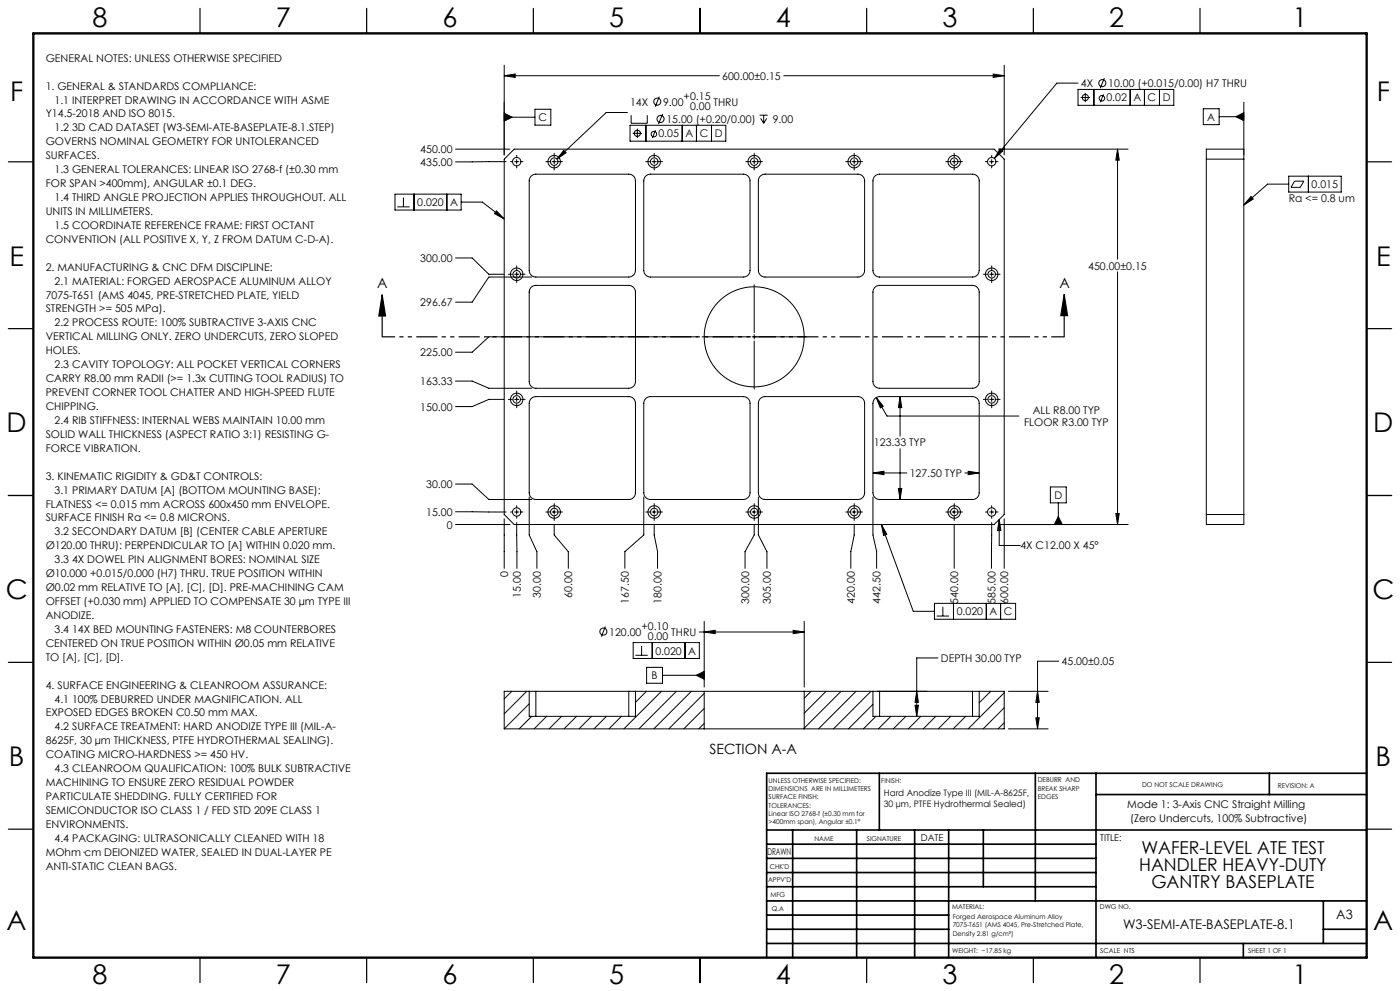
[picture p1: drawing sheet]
<svg xmlns="http://www.w3.org/2000/svg" width="420mm" height="297mm" viewBox="0 0 420 297" stroke-linecap="round" stroke-linejoin="round" font-family="sans-serif">
<g fill="none" stroke="#000" stroke-width=".3">
<path d="M151.3 19.5v26.9M301.3 19.5v26.9M151.3 35.1h9.2M151.3 33.9l2.3 1.2-2.3 1.2zM151.3 22.7l3.3-.5v1zM151.3 22.7h64.5M160.5 32.7h4.8v4.8h-4.8zM188.2 33.7h-6.3l-14.8 14M189 37.5h28.7v4.8h-28.7zM189.3 34.5v2.4h4.9v-2.4M189.8 40h2.8M191.2 38.6v2.8"/>
<path d="M193.8 37.5v4.8M196.6 39l-.9 2.4M197.8 28.9l-1.2 3.1M198.8 34.1l-1.2 3.1M204.7 37.5v4.8M208.9 37.5v4.8M213.4 37.5v4.8M227.9 34.5h2.4M228.2 35.5l.9 1.4M229.1 34.5v2.4M230 35.5l-.9 1.4M235.1 22.7h66.2"/>
<path d="M298 22.2l3.3 .5-3.3 .5zM323.4 26.8h28.7v4.8h-28.7zM323.4 24.9h-6.3l-18.8 22.6M324.2 29.2h2.8M325.6 27.8v2.8M328.2 26.8v4.8M331 28.3l-.9 2.3M331.3 23.4l-1.2 3M339.1 26.8v4.8M343.3 26.8v4.8M347.8 26.8v4.8M361 32.6h4.7v4.8h-4.7z"/>
<path d="M365.7 35h7.4M370.8 35l2.3-1.2v2.4zM373.1 30.6v126.6h-11.2v-112.5h11.2M118.5 58.2h19.8v4.7h-19.8zM121 59.2v2.8M124.2 58.2v4.7M134.1 58.2v4.7M136.6 44.7h16.4M151.3 47.7l3-3h144l3 3v106.5l-3 3h-144l-3-3zM151.9 48.4l-15.3 .1M153.1 48.4h.6M154.4 48.4h1.2"/>
<path d="M155 46.6v.6M155 47.8v1.3M155 49.7v.6M156.3 48.4h.6M159.3 52.8l.7-.5 .8-.1h27.8a2 2 0 0 1 2 2v26.8a2 2 0 0 1-2 2h-27.8a2 2 0 0 1-2-2v-26.8l.1-.8zM163.7 48.4h1.3M165.6 48.4h1.3M166.3 45.9v1.3M166.3 47.8v1.3M166.3 49.7v1.3M167.5 48.4h1.3M169.1 45l.7 .8-2.7 1.9z"/>
<path d="M193.7 52.8l.7-.5 .7-.1h27.9a2 2 0 0 1 2 2v26.8a2 2 0 0 1-2 2h-27.9a2 2 0 0 1-2-2v-26.8l.2-.8zM193.7 48.4h1.3M195.6 48.4h1.3M196.3 45.9v1.3M196.3 47.8v1.3M196.3 49.7v1.3M197.5 48.4h1.3M223.7 48.4h1.3M225.6 48.4h1.3M226.3 45.9v1.3M226.3 47.8v1.3M226.3 49.7v1.3"/>
<path d="M227.5 48.4h1.3M228.1 52.8l.6-.5 .8-.1h27.9a2 2 0 0 1 2 2v26.8a2 2 0 0 1-2 2h-27.9a2 2 0 0 1-2-2v-26.8l.2-.8zM253.7 48.4h1.3M255.6 48.4h1.3M256.3 45.9v1.3M256.3 47.8v1.3M256.3 49.7v1.3M257.5 48.4h1.3M262.5 52.8l.6-.5 .8-.1h27.9a2 2 0 0 1 2 2v26.8a2 2 0 0 1-2 2h-27.9a2 2 0 0 1-2-2v-26.8l.1-.8zM283.7 48.4h1.3M285.6 48.4h1.3M286.3 45.9v1.3"/>
<path d="M286.3 47.8v1.3M286.3 49.7v1.3M287.5 48.4h1.3M295.6 48.4h.6M296.9 48.4h1.2M297.5 46.6v.6M297.5 47.8v1.3M297.5 49.7v.6M298.8 48.4h.6M299.5 44.7h38.9M300 44.6l.8 .7-2.5 2.2zM335.3 44.7l.5 3.3h-1z"/>
<path d="M335.3 44.7v33M361.9 47.7h11.2M375.3 58.9l.7 .7-2.9 1.8zM386.6 52.8h15.8v4.8h-15.8zM386.6 55.2h-6.3l-7.2 6.2M388.4 54.3h2.7l-1 1.8h-2.8zM392.5 52.8v4.8M119.2 62h3.7M136.6 77.3h5l5 4.9h4.6M138.3 60.6h6.4l6.6 5M149 63.2l2.3 2.4-3-1.6zM155 79.7v1.2"/>
<path d="M297.5 79.7v1.2M152.5 82.2h1.2M154.4 82.2h1.2M155 81.6v1.2M155 83.5v1.2M156.3 82.2h1.2M159.3 86.1l.7-.4 .8-.2h27.8a2 2 0 0 1 2 2v26.9a2 2 0 0 1-2 2h-27.8a2 2 0 0 1-2-2v-26.9l.1-.7zM159.5 83h-12.9l-5 7.5h-5M226.3 85.3v14.4M262.5 86.1l.6-.4 .8-.2h27.9a2 2 0 0 1 2 2v26.9a2 2 0 0 1-2 2h-27.9a2 2 0 0 1-2-2v-26.9l.1-.7zM295 82.2h1.2M296.9 82.2h1.2"/>
<path d="M297.5 81.6v1.2M297.5 83.5v1.2M298.8 82.2h1.2M335.3 81.5v75.7M136.6 114.2h5l5 2.2h12.9M151.2 119.7h-4.6l-5 2.2h-5M152.5 119.7h1.2M154.4 119.7h1.2M155 117.2v1.2M155 119.1v1.2M156.3 119.7h1.2M159.3 119.4l.7-.4 .8-.1h27.8a2 2 0 0 1 2 2v26.8a2 2 0 0 1-2 2h-27.8a2 2 0 0 1-2-2v-26.8l.1-.8z"/>
<path d="M193.7 119.4l.7-.4 .7-.1h27.9a2 2 0 0 1 2 2v26.8a2 2 0 0 1-2 2h-27.9a2 2 0 0 1-2-2v-26.8l.2-.8zM209.4 100.9h-62.8l-5 4.7h-5M210.6 100.9h14.4M225.6 100.9h1.3M226.3 100.3v1.3M226.3 102.2v14.4M227.5 100.9h14.4M228.1 119.4l.6-.4 .8-.1h27.9a2 2 0 0 1 2 2v26.8a2 2 0 0 1-2 2h-27.9a2 2 0 0 1-2-2v-26.8l.2-.8zM262.5 119.4l.6-.4 .8-.1h27.9a2 2 0 0 1 2 2v26.8a2 2 0 0 1-2 2h-27.9a2 2 0 0 1-2-2v-26.8l.1-.8zM262.9 119.1l2.1 2.6-.9 .5zM262.9 119.1l3.2 5.6h39.6M270 118.9l.5 3.3h-1z"/>
<path d="M270 118.9v11.8M295 119.7h1.2M296.9 119.7h1.2M297.5 117.2v1.2M297.5 119.1v1.2M298.8 119.7h1.2M155 121v1.2M270 134.5v15.2M297.5 121v1.2M136.6 157.2h16.4M136.6 145.1h5l5 4.6h12.9M136.6 153.4h15.3"/>
<path d="M151.3 155.5v14.8M153.1 153.4h.6M154.4 153.4h1.2M155 156.6l.1 13.7M155 151.6v.6M155 152.8v1.3M155 154.7v.6M156.3 153.4h.6M158.8 149v11.3l2.3 5v5M163.7 153.4h1.3M165.6 153.4h1.3M166.3 150.9v1.3"/>
<path d="M166.3 152.8v1.3M166.3 154.7v1.3M166.3 157.2v3.1l4.2 5v5M167.5 153.4h1.3M193.1 149v11.3l-5.6 5v5M193.7 153.4h1.3M195.6 153.4h1.3M196.3 157.2v3.1l1 5v5M196.3 150.9v1.3M196.3 152.8v1.3M196.3 154.7v1.3M197.5 153.4h1.3"/>
<path d="M223.7 153.4h1.3M225.6 153.4h1.3M226.3 157.2v3.1l-2.8 5v5M226.3 150.9v1.3M226.3 152.8v1.3M226.3 154.7v1.3M227.5 149v11.3l2.6 5v5M227.5 153.4h1.3M253.7 153.4h1.3M255.6 153.4h1.3M256.3 157.2v3.1l-1 5v5M256.3 150.9v1.3"/>
<path d="M256.3 152.8v1.3M256.3 154.7v1.3M257.5 153.4h1.3M261.9 141.7l3.3-.5v1.1zM261.9 149v11.3l1.1 5v5M261.9 141.7h10.1M264.4 157.2l9.6 26h6.3M264.4 157.2l1.6 2.9-.9 .4zM269.5 146.4h1l-.5 3.3zM283.7 153.4h1.3M285.6 153.4h1.3M286.3 157.2v13.1"/>
<path d="M286.3 150.9v1.3M286.3 152.8v1.3M286.3 154.7v1.3M287.5 153.4h1.3M289.5 141.7h4.3M290.5 141.2l3.3 .5-3.3 .6zM295.6 153.4h.6M296.9 153.4h1.2M297.5 156.6l-.1 13.7M297.5 151.6v.6M297.5 152.8v1.3M297.5 154.7v.6"/>
<path d="M298.8 153.4h.6M299.5 157.2h38.9M299.8 155.7l.5 3.3h-1zM299.8 155.7v7.8h6.3M301.3 155.5v14.8M315.1 145.9h4.8v4.8h-4.8zM317.5 154.8l1.2 2.4h-2.4zM317.5 150.7v6.5M334.8 153.9h1l-.5 3.3zM361.9 154.2h11.2M181.6 187.8l-1.2 3M190 192.6h19.8v4.7h-19.8z"/>
<path d="M190.6 196.4h3.7M192.5 193.6v2.8M195.7 192.6v4.7M205.5 192.6v4.7M209.8 189.4h31.5M211.3 189.4l3.3-.5v1zM211.3 186.2v19.7M238 188.9l3.3 .5-3.3 .5zM241.3 186.2v19.7M280.3 180.8h24.4v4.8h-24.4zM281 184.6h3.7M281.4 197.2h-6.4v17.5"/>
<path d="M282.9 181.9v2.7M286 180.8v4.8M295.9 180.8v4.8M300.2 180.8v4.8M317.6 198.2h-6.3v20.2M151.3 218.4h60M153.5 207.2l-2.2 2.3M158 207.2l-6.7 6.7M158.8 207.2h2M158.8 207.2v7.5h31.8v-7.5M158.8 207.2h-7.5v11.2M158.8 210.9l-7.5 7.5"/>
<path d="M159.5 214.7l-3.8 3.7M160.8 207.2h27.8M160.8 207.2v7.5M164 214.7l-3.8 3.7M168.5 214.7l-3.8 3.7M173 214.7l-3.8 3.7M177.5 214.7l-3.8 3.7M181.9 214.7l-3.7 3.7M186.4 214.7l-3.7 3.7M188.6 207.2h2M188.6 207.2v7.5M190.6 207.2h20.7"/>
<path d="M193.9 207.2l-3.3 3.3M194 200h4.7v4.8h-4.7zM198.4 207.2l-11.2 11.2M198.7 202.4h12.6M202.9 207.2l-11.2 11.2M207.4 207.2l-11.2 11.2M208.9 202.4l2.4-1.2v2.4zM211.3 207.8l-10.6 10.6M211.3 212.3l-6.2 6.1M211.3 216.8l-1.7 1.6M211.3 207.2h30M211.3 218.4h30"/>
<path d="M211.3 207.2v11.2M241.3 207.2h20.6M241.3 207.2v11.2M243.3 207.2l-2 2.1M247.8 207.2l-6.5 6.5M252.3 207.2l-11 11M256.8 207.2l-11.2 11.2M261.3 207.2l-11.3 11.2M261.9 211.1l-7.4 7.3M261.9 207.2h2v7.5M261.9 207.2v7.5h31.9v-7.5M262.8 214.7l-3.8 3.7"/>
<path d="M267.3 214.7l-3.8 3.7M271.8 214.7l-3.8 3.7M274.5 211.4h1l-.5 3.3zM275 207.2l.5 3.3h-1zM276.2 214.7l-3.7 3.7M280.7 214.7l-3.7 3.7M285.2 214.7l-3.7 3.7M289.7 214.7l-3.7 3.7M291.8 207.2h2M291.8 207.2h-28.6M291.8 207.2v7.5M293.8 207.2h7.5v11.2h-60"/>
<path d="M297.2 207.2l-3.4 3.4M301.3 207.6l-10.8 10.8M301.3 212.1l-6.4 6.3M301.3 216.6l-1.9 1.8M302.5 207.2h11.9M302.5 218.4h11.9M310.8 215.1h1l-.5 3.3zM311.3 207.2l.5 3.3h-1z"/>
<circle cx="191.2" cy="40" r=".93"/>
<circle cx="197.2" cy="30.5" r="1.06"/>
<circle cx="198.2" cy="35.7" r="1.06"/>
<circle cx="325.6" cy="29.2" r=".93"/>
<circle cx="330.6" cy="29.5" r=".82"/>
<circle cx="330.7" cy="24.9" r="1.06"/>
<circle cx="155" cy="48.4" r="1.25"/>
<circle cx="166.3" cy="48.4" r="1.88"/>
<circle cx="166.3" cy="48.4" r="1.13"/>
<circle cx="196.2" cy="40.2" r=".82"/>
<circle cx="196.3" cy="48.4" r="1.88"/>
<circle cx="196.3" cy="48.4" r="1.12"/>
<circle cx="226.3" cy="48.4" r="1.87"/>
<circle cx="226.3" cy="48.4" r="1.12"/>
<circle cx="256.3" cy="48.4" r="1.13"/>
<circle cx="256.3" cy="48.4" r="1.88"/>
<circle cx="286.3" cy="48.4" r="1.88"/>
<circle cx="286.3" cy="48.4" r="1.13"/>
<circle cx="297.5" cy="48.4" r="1.25"/>
<circle cx="155" cy="82.2" r="1.12"/>
<circle cx="155" cy="82.2" r="1.87"/>
<circle cx="297.5" cy="82.2" r="1.13"/>
<circle cx="297.5" cy="82.2" r="1.87"/>
<circle cx="155" cy="119.7" r="1.88"/>
<circle cx="155" cy="119.7" r="1.12"/>
<circle cx="226.3" cy="100.9" r="15"/>
<circle cx="297.5" cy="119.7" r="1.88"/>
<circle cx="297.5" cy="119.7" r="1.13"/>
<circle cx="155" cy="153.4" r="1.25"/>
<circle cx="166.3" cy="153.4" r="1.88"/>
<circle cx="166.3" cy="153.4" r="1.13"/>
<circle cx="196.3" cy="153.4" r="1.88"/>
<circle cx="196.3" cy="153.4" r="1.12"/>
<circle cx="226.3" cy="153.4" r="1.87"/>
<circle cx="226.3" cy="153.4" r="1.12"/>
<circle cx="256.3" cy="153.4" r="1.13"/>
<circle cx="256.3" cy="153.4" r="1.88"/>
<circle cx="286.3" cy="153.4" r="1.88"/>
<circle cx="286.3" cy="153.4" r="1.13"/>
<circle cx="297.5" cy="153.4" r="1.25"/>
<circle cx="181" cy="189.3" r="1.06"/>
</g>
<g fill="none" stroke="#000" stroke-width=".35">
<path d="M60 2.5v7.5M110 2.5v7.5M160 2.5v7.5M210 2.5v7.5M260 2.5v7.5M310 2.5v7.5M360 2.5v7.5M2.5 48.5h7.5M410 48.5h7.5M2.5 98.5h7.5M114.6 88.4l1.1 6.3h-2.1zM114.6 88.4v12.5"/>
<path d="M319.3 88.2l1 6.4h-2.1zM319.3 88.2v12.7M410 98.5h7.5M2.5 148.5h7.5M410 148.5h7.5M2.5 198.5h7.5M410 198.5h7.5M2.5 248.5h7.5M410 248.5h7.5M60 287v7.5M110 287v7.5M160 287v7.5"/>
<path d="M210 287v7.5M260 287v7.5M310 287v7.5M360 287v7.5"/>
</g>
<path d="M319.3 100.9h-204.7" fill="none" stroke="#000" stroke-width=".35" stroke-dasharray="6.3 1.3 1.3 1.3 1.3 1.3" stroke-dashoffset="2.5" stroke-linecap="butt"/>
<g fill="none" stroke="#000" stroke-width=".5">
<path d="M263.8 231.8v17M310.6 231.8v38.2M328.8 231.8v55.2M328.8 238.1h81.2M380.8 231.8v6.3M410 231.8h-180v55.2M230 248.8h180M230 257.3h98.8M230 253h98.8M237.8 248.8v38.2M257 248.8v38.2M274.4 248.8v38.2"/>
<path d="M284.6 248.8v38.2M295 248.8v17M230 265.8h98.8M230 261.5h98.8M230 278.5h54.6M230 274.3h54.6M230 270h180M397 278.5h13M397 270v12.8M230 282.8h180M373 282.8v4.2"/>
</g>
<path d="M10 10h400v277h-400z" fill="none" stroke="#000" stroke-width=".7"/>
<g fill="#000">
<path d="M151.3 22.7l3.3-.5v1zM298 22.2l3.3 .5-3.3 .5zM335.3 44.7l.5 3.3h-1zM334.8 153.9h1l-.5 3.3zM261.9 141.7l3.3-.5v1.1zM290.5 141.2l3.3 .5-3.3 .6zM269.5 146.4h1l-.5 3.3zM270 118.9l.5 3.3h-1zM262.9 119.1l1.2 3.1 .9-.5zM300 44.6l-1.7 2.9 2.5-2.2zM169.1 45l-2 2.7 2.7-1.9zM299.8 155.7l.5 3.3h-1zM211.3 189.4l3.3-.5v1zM238 188.9l3.3 .5-3.3 .5zM311.3 207.2l.5 3.3h-1zM310.8 215.1h1l-.5 3.3zM275 207.2l.5 3.3h-1zM274.5 211.4h1l-.5 3.3z"/>
<path d="M149 63.2l2.3 2.4-3-1.6zM264.4 157.2l1.6 2.9-.9 .4zM151.3 33.9l2.3 1.2-2.3 1.2zM317.5 154.8l1.2 2.4h-2.4zM208.9 202.4l2.4-1.2v2.4zM375.3 58.9l.7 .7-2.9 1.8zM370.8 35l2.3 1.2v-2.4z"/>
<path d="M319.3 88.2l1 6.4h-2.1zM114.6 88.4l1.1 6.3h-2.1z"/>
</g>
<g font-size="8.1">
<text x="27.8" y="8">8</text>
<text x="82.8" y="8">7</text>
<text x="132.8" y="8">6</text>
<text x="182.8" y="8">5</text>
<text x="232.8" y="8">4</text>
<text x="282.8" y="8">3</text>
<text x="332.8" y="8">2</text>
<text x="387.8" y="8">1</text>
<text x="3" y="30.4">F</text>
<text x="413" y="30.4">F</text>
<text x="2.8" y="79.6">E</text>
<text x="412.8" y="79.6">E</text>
<text x="2" y="129.6">D</text>
<text x="412" y="129.6">D</text>
<text x="1.7" y="179.6">C</text>
<text x="411.7" y="179.6">C</text>
<text x="2.7" y="229.6">B</text>
<text x="412.7" y="229.6">B</text>
<text x="2" y="278.9">A</text>
<text x="412" y="278.9">A</text>
<text x="27.8" y="295">8</text>
<text x="82.8" y="295">7</text>
<text x="132.8" y="295">6</text>
<text x="182.8" y="295">5</text>
<text x="232.8" y="295">4</text>
<text x="282.8" y="295">3</text>
<text x="332.8" y="295">2</text>
<text x="387.8" y="295">1</text>
</g>
<g font-size="5.3">
<text x="342.4" y="256">WAFER-LEVEL ATE TEST</text>
<text x="341.8" y="261.1">HANDLER HEAVY-DUTY</text>
<text x="345.4" y="266.2">GANTRY BASEPLATE</text>
</g>
<g font-size="4.2">
<text x="113.2" y="86.3">A</text>
<text x="317.8" y="86.3">A</text>
<text x="212.9" y="226">SECTION A-A</text>
</g>
<text font-size="4" x="336.9" y="278.4">W3-SEMI-ATE-BASEPLATE-8.1</text>
<text font-size="3.9" x="400.9" y="275.5">A3</text>
<g font-size="3.2">
<text x="13.7" y="18.5">GENERAL NOTES: UNLESS OTHERWISE SPECIFIED</text>
<text x="216.7" y="23.9">600.00±0.15</text>
<text x="13.7" y="26.8">1. GENERAL &amp; STANDARDS COMPLIANCE:</text>
<text x="205.1" y="29.9">+0.15</text>
<text x="324.3" y="26.1">4X</text>
<text x="332.4" y="26.1">10.00 (+0.015/0.00) H7 THRU</text>
<text x="13.7" y="35.2">Y14.5-2018 AND ISO 8015.</text>
<text x="16.3" y="31">1.1 INTERPRET DRAWING IN ACCORDANCE WITH ASME</text>
<text x="189" y="31.7">14X</text>
<text x="198.9" y="31.7">9.00</text>
<text x="207" y="33.1">0.00</text>
<text x="214" y="31.7">THRU</text>
<text x="331.9" y="30.4">0.02</text>
<text x="340" y="30.4">A</text>
<text x="344.3" y="30.4">C</text>
<text x="348.8" y="30.4">D</text>
<text x="16.3" y="39.4">1.2 3D CAD DATASET (W3-SEMI-ATE-BASEPLATE-8.1.STEP)</text>
<text x="161.6" y="36.3">C</text>
<text x="197.5" y="41.1">0.05</text>
<text x="199.9" y="36.9">15.00 (+0.20/0.00)</text>
<text x="205.6" y="41.1">A</text>
<text x="209.9" y="41.1">C</text>
<text x="214.4" y="41.1">D</text>
<text x="231.8" y="36.9">9.00</text>
<text x="362.2" y="36.2">A</text>
<text x="13.7" y="43.6">GOVERNS NOMINAL GEOMETRY FOR UNTOLERANCED</text>
<text x="13.7" y="47.7">SURFACES.</text>
<text x="126.1" y="45.9">450.00</text>
<text x="16.3" y="51.9">1.3 GENERAL TOLERANCES: LINEAR ISO 2768-f (±0.30 mm</text>
<text x="126.1" y="49.7">435.00</text>
<text x="13.7" y="56.1">FOR SPAN &gt;400mm), ANGULAR ±0.1 DEG.</text>
<text x="393.5" y="56.4">0.015</text>
<text x="13.7" y="64.4">UNITS IN MILLIMETERS.</text>
<text x="16.3" y="60.3">1.4 THIRD ANGLE PROJECTION APPLIES THROUGHOUT. ALL</text>
<text x="125.2" y="61.8">0.020</text>
<text x="135" y="61.8">A</text>
<text x="386.6" y="60.7">Ra &lt;= 0.8 um</text>
<text x="16.3" y="68.6">1.5 COORDINATE REFERENCE FRAME: FIRST OCTANT</text>
<text x="13.7" y="72.8">CONVENTION (ALL POSITIVE X, Y, Z FROM DATUM C-D-A).</text>
<text x="13.7" y="81.1">2. MANUFACTURING &amp; CNC DFM DISCIPLINE:</text>
<text x="126.1" y="78.5">300.00</text>
<text x="326.5" y="80.8">450.00±0.15</text>
<text x="13.7" y="89.5">7075-T651 (AMS 4045, PRE-STRETCHED PLATE, YIELD</text>
<text x="16.3" y="85.3">2.1 MATERIAL: FORGED AEROSPACE ALUMINUM ALLOY</text>
<text x="13.7" y="93.7">STRENGTH &gt;= 505 MPa).</text>
<text x="126.1" y="91.7">296.67</text>
<text x="16.3" y="97.8">2.2 PROCESS ROUTE: 100% SUBTRACTIVE 3-AXIS CNC</text>
<text x="13.7" y="102">VERTICAL MILLING ONLY. ZERO UNDERCUTS, ZERO SLOPED</text>
<text x="13.7" y="106.2">HOLES.</text>
<text x="126.1" y="106.8">225.00</text>
<text x="16.3" y="110.4">2.3 CAVITY TOPOLOGY: ALL POCKET VERTICAL CORNERS</text>
<text x="13.7" y="114.5">CARRY R8.00 mm RADII (&gt;= 1.3x CUTTING TOOL RADIUS) TO</text>
<text x="13.7" y="118.7">PREVENT CORNER TOOL CHATTER AND HIGH-SPEED FLUTE</text>
<text x="126.1" y="115.4">163.33</text>
<text x="13.7" y="122.9">CHIPPING.</text>
<text x="126.1" y="123.1">150.00</text>
<text x="309.8" y="124">ALL R8.00 TYP</text>
<text x="13.7" y="131.2">SOLID WALL THICKNESS (ASPECT RATIO 3:1) RESISTING G-</text>
<text x="16.3" y="127.1">2.4 RIB STIFFNESS: INTERNAL WEBS MAINTAIN 10.00 mm</text>
<text x="307.2" y="127.8">FLOOR R3.00 TYP</text>
<text x="13.7" y="135.4">FORCE VIBRATION.</text>
<text x="262.2" y="133.8">123.33 TYP</text>
<text x="13.7" y="143.8">3. KINEMATIC RIGIDITY &amp; GD&amp;T CONTROLS:</text>
<text x="272.9" y="142.9">127.50 TYP</text>
<text x="16.3" y="147.9">3.1 PRIMARY DATUM [A] (BOTTOM MOUNTING BASE):</text>
<text x="127.9" y="146.3">30.00</text>
<text x="316.3" y="149.5">D</text>
<text x="13.7" y="152.1">FLATNESS &lt;= 0.015 mm ACROSS 600x450 mm ENVELOPE.</text>
<text x="127.9" y="154.6">15.00</text>
<text x="13.7" y="156.3">SURFACE FINISH Ra &lt;= 0.8 MICRONS.</text>
<text x="16.3" y="160.5">3.2 SECONDARY DATUM [B] (CENTER CABLE APERTURE</text>
<text x="134" y="158.4">0</text>
<text x="13.7" y="164.6">Ø120.00 THRU): PERPENDICULAR TO [A] WITHIN 0.020 mm.</text>
<text x="306.1" y="164.7">4X C12.00 X 45°</text>
<text x="13.7" y="173">Ø10.000 +0.015/0.000 (H7) THRU. TRUE POSITION WITHIN</text>
<text x="16.3" y="168.8">3.3 4X DOWEL PIN ALIGNMENT BORES: NOMINAL SIZE</text>
<text x="152.5" y="173" transform="rotate(-90 152.5 173)">0</text>
<text x="13.7" y="177.2">Ø0.02 mm RELATIVE TO [A], [C], [D]. PRE-MACHINING CAM</text>
<text x="156.3" y="179.1" transform="rotate(-90 156.3 179.1)">15.00</text>
<text x="162.3" y="179.1" transform="rotate(-90 162.3 179.1)">30.00</text>
<text x="171.7" y="179.1" transform="rotate(-90 171.7 179.1)">60.00</text>
<text x="13.7" y="181.3">OFFSET (+0.030 mm) APPLIED TO COMPENSATE 30 µm TYPE III</text>
<text x="13.7" y="185.5">ANODIZE.</text>
<text x="188.7" y="180.9" transform="rotate(-90 188.7 180.9)">167.50</text>
<text x="198.5" y="180.9" transform="rotate(-90 198.5 180.9)">180.00</text>
<text x="224.7" y="180.9" transform="rotate(-90 224.7 180.9)">300.00</text>
<text x="231.3" y="180.9" transform="rotate(-90 231.3 180.9)">305.00</text>
<text x="256.4" y="180.9" transform="rotate(-90 256.4 180.9)">420.00</text>
<text x="264.2" y="180.9" transform="rotate(-90 264.2 180.9)">442.50</text>
<text x="287" y="184.4">0.020</text>
<text x="287.5" y="180.9" transform="rotate(-90 287.5 180.9)">540.00</text>
<text x="296.9" y="184.4">A</text>
<text x="298.6" y="180.9" transform="rotate(-90 298.6 180.9)">585.00</text>
<text x="301.1" y="184.4">C</text>
<text x="302.5" y="180.9" transform="rotate(-90 302.5 180.9)">600.00</text>
<text x="16.3" y="189.7">3.4 14X BED MOUNTING FASTENERS: M8 COUNTERBORES</text>
<text x="182.8" y="190.5">120.00</text>
<text x="192.4" y="188.7">+0.10</text>
<text x="194.4" y="191.9">0.00</text>
<text x="201.4" y="190.5">THRU</text>
<text x="13.7" y="193.9">CENTERED ON TRUE POSITION WITHIN Ø0.05 mm RELATIVE</text>
<text x="196.6" y="196.2">0.020</text>
<text x="206.5" y="196.2">A</text>
<text x="13.7" y="198">TO [A], [C], [D].</text>
<text x="195.5" y="203.6">B</text>
<text x="282.3" y="198.4">DEPTH 30.00 TYP</text>
<text x="318.5" y="199.4">45.00±0.05</text>
<text x="13.7" y="206.4">4. SURFACE ENGINEERING &amp; CLEANROOM ASSURANCE:</text>
<text x="13.7" y="214.7">EXPOSED EDGES BROKEN C0.50 mm MAX.</text>
<text x="16.3" y="210.6">4.1 100% DEBURRED UNDER MAGNIFICATION. ALL</text>
<text x="16.3" y="218.9">4.2 SURFACE TREATMENT: HARD ANODIZE TYPE III (MIL-A-</text>
<text x="13.7" y="223.1">8625F, 30 µm THICKNESS, PTFE HYDROTHERMAL SEALING).</text>
<text x="13.7" y="227.3">COATING MICRO-HARDNESS &gt;= 450 HV.</text>
<text x="16.3" y="231.4">4.3 CLEANROOM QUALIFICATION: 100% BULK SUBTRACTIVE</text>
<text x="13.7" y="235.6">MACHINING TO ENSURE ZERO RESIDUAL POWDER</text>
<text x="13.7" y="239.8">PARTICULATE SHEDDING. FULLY CERTIFIED FOR</text>
<text x="13.7" y="244">SEMICONDUCTOR ISO CLASS 1 / FED STD 209E CLASS 1</text>
<text x="338.2" y="242.3">Mode 1: 3-Axis CNC Straight Milling</text>
<text x="13.7" y="248.1">ENVIRONMENTS.</text>
<text x="339.1" y="246.4">(Zero Undercuts, 100% Subtractive)</text>
<text x="13.7" y="256.5">MOhm·cm DEIONIZED WATER, SEALED IN DUAL-LAYER PE</text>
<text x="16.3" y="252.3">4.4 PACKAGING: ULTRASONICALLY CLEANED WITH 18</text>
<text x="13.7" y="260.7">ANTI-STATIC CLEAN BAGS.</text>
</g>
<g font-size="2.8">
<text x="276.2" y="252">DATE</text>
<text x="230.2" y="256.3">DRAWN</text>
<text x="330.1" y="252.1">TITLE:</text>
</g>
<g font-size="2.7">
<text x="265.2" y="238.7">Hard Anodize Type III (MIL-A-8625F,</text>
<text x="265.2" y="241.7">30 µm, PTFE Hydrothermal Sealed)</text>
</g>
<g font-size="2">
<text x="230.6" y="234.6">UNLESS OTHERWISE SPECIFIED:</text>
<text x="230.6" y="237.1">DIMENSIONS ARE IN MILLIMETERS</text>
<text x="230.6" y="239.6">SURFACE FINISH:</text>
<text x="264.4" y="234.6">FINISH:</text>
<text x="311.3" y="234.5">DEBURR AND</text>
<text x="311.3" y="237">BREAK SHARP</text>
<text x="311.3" y="239.5">EDGES</text>
<text x="342.6" y="236">DO NOT SCALE DRAWING</text>
<text x="383.3" y="236.2">REVISION: A</text>
<text x="230.6" y="242.1">TOLERANCES:</text>
<text x="230.6" y="244.6">Linear ISO 2768-f (±0.30 mm for</text>
<text x="230.6" y="247.1">&gt;400mm span), Angular ±0.1°</text>
<text x="244.3" y="252">NAME</text>
<text x="260" y="251.9">SIGNATURE</text>
<text x="230.9" y="260.3">CHK'D</text>
<text x="230.4" y="264.4">APPV'D</text>
<text x="231.1" y="268.8">MFG</text>
<text x="231.5" y="273">Q.A</text>
<text x="285.6" y="272.5">MATERIAL:</text>
<text x="285.8" y="275.4">Forged Aerospace Aluminum Alloy</text>
<text x="330" y="272.5">DWG NO.</text>
<text x="285.8" y="277.9">7075-T651 (AMS 4045, Pre-Stretched Plate,</text>
<text x="285.8" y="280.4">Density 2.81 g/cm³)</text>
<text x="285.6" y="285.7">WEIGHT: ~17.85 kg</text>
<text x="330.1" y="285.6">SCALE NTS</text>
<text x="374.5" y="285.6">SHEET 1 OF 1</text>
</g>
</svg>
